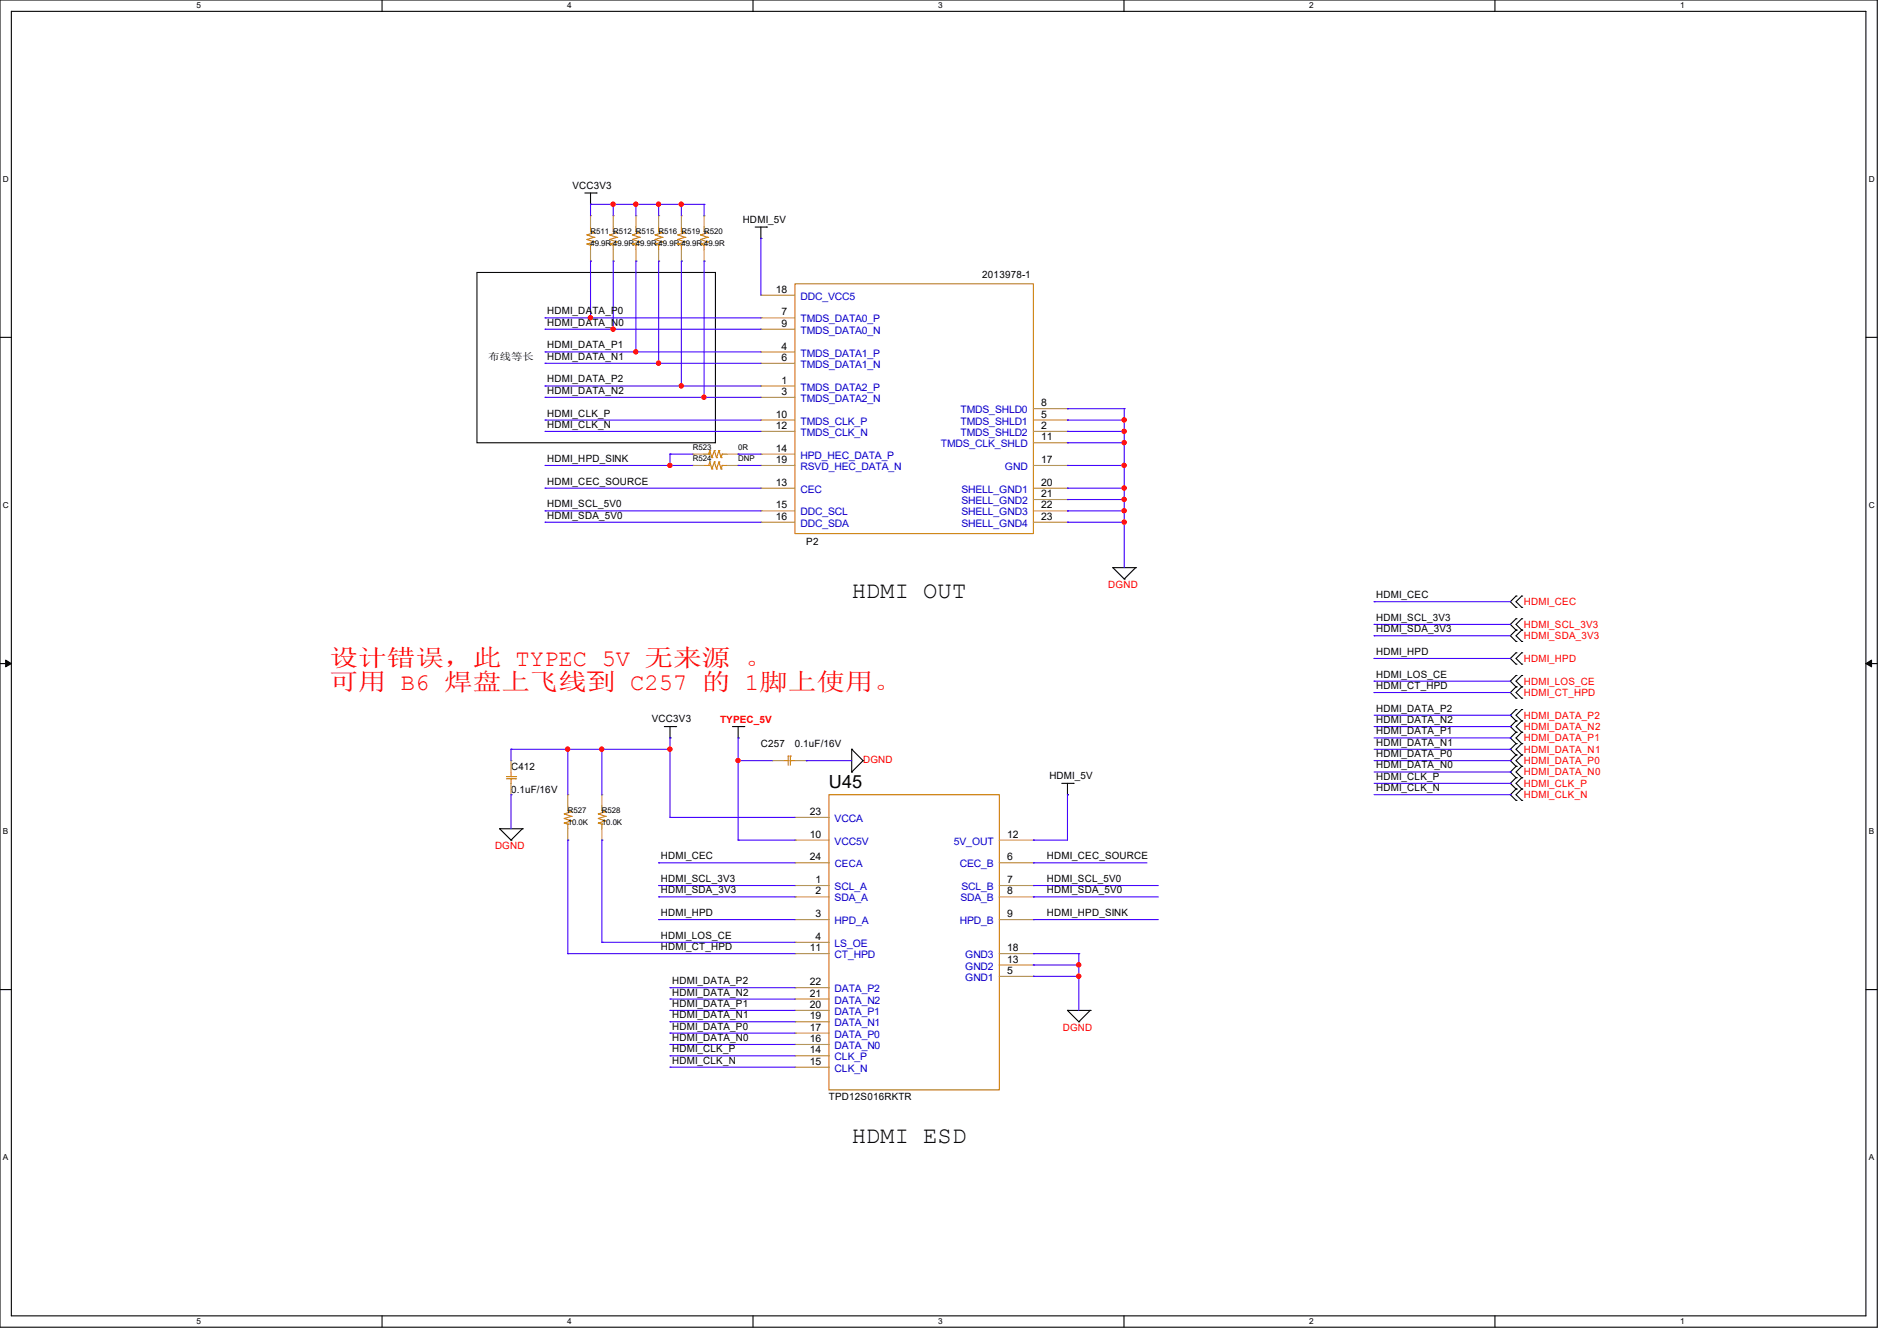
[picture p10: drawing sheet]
<svg xmlns="http://www.w3.org/2000/svg" width="297mm" height="210mm" viewBox="0 0 297 210" stroke-linecap="round" stroke-linejoin="round" font-family="sans-serif">
<path d="M0 0h293.9v207.9h-293.9zM1.8 1.8h290.3v204.3h-290.3z" fill="none" stroke="#000" stroke-width=".17"/>
<g fill="#fff">
<path d="M30.8 .2h.7v1.4h-.7z"/>
<path d="M30.8 206.2h.7v1.4h-.7z"/>
</g>
<path d="M59.8 0v1.8M59.8 206.1v1.8" fill="none" stroke="#000" stroke-width=".17"/>
<g fill="#fff">
<path d="M88.8 .2h.7v1.4h-.7z"/>
<path d="M88.8 206.2h.7v1.4h-.7z"/>
</g>
<path d="M117.9 0v1.8M117.9 206.1v1.8" fill="none" stroke="#000" stroke-width=".17"/>
<g fill="#fff">
<path d="M146.9 .2h.7v1.4h-.7z"/>
<path d="M146.9 206.2h.7v1.4h-.7z"/>
</g>
<path d="M176 0v1.8M176 206.1v1.8" fill="none" stroke="#000" stroke-width=".17"/>
<g fill="#fff">
<path d="M205 .2h.7v1.4h-.7z"/>
<path d="M205 206.2h.7v1.4h-.7z"/>
</g>
<path d="M234.1 0v1.8M234.1 206.1v1.8" fill="none" stroke="#000" stroke-width=".17"/>
<g fill="#fff">
<path d="M263.1 .2h.6v1.4h-.6z"/>
<path d="M263.1 206.2h.6v1.4h-.6z"/>
<path d="M.5 27.3h.9v1.4h-.9z"/>
<path d="M292.6 27.3h.9v1.4h-.9z"/>
<path d="M.5 78.4h.9v1.4h-.9z"/>
<path d="M292.6 78.4h.9v1.4h-.9z"/>
</g>
<path d="M0 52.8h1.8M292.1 52.8h1.8" fill="none" stroke="#000" stroke-width=".17"/>
<g fill="#fff">
<path d="M.5 129.5h.8v1.4h-.8z"/>
<path d="M292.6 129.5h.8v1.4h-.8z"/>
</g>
<path d="M0 103.9h1.8M292.1 103.9h1.8" fill="none" stroke="#000" stroke-width=".17"/>
<path d="M.9 103.4l.9 .5-.9 .5zM292.1 103.9l.9-.5v1z" fill="#000" stroke="#000" stroke-width=".16"/>
<g fill="#fff">
<path d="M.5 180.5h.8v1.4h-.8z"/>
<path d="M292.6 180.5h.8v1.4h-.8z"/>
</g>
<g fill="none" stroke="#000" stroke-width=".17">
<path d="M91.6 30.2h1.7M92.5 32h.1M92.5 30.2v1.8M93.3 30.2h.1M118.2 35.6h1.8M119.1 37.3h.1M119.1 35.6v1.7M120 35.6h.1M74.7 42.7h37.3v26.6h-37.3zM174.2 88.9h.1M174.2 88.9h3.6M174.2 88.9l1.8 1.8"/>
<path d="M176 90.7h.1M177.8 88.9h.1M177.8 88.9l-1.8 1.8M237.4 93.3h.1M237.4 95.1h.1M237.4 96.9h.1M237.4 98.7h.1M237.4 93.3l-.9 .9 .9 .9M237.4 96.9l-.9 .9 .9 .9M237.4 98.7l-.9 .9 .9 .9M238.3 95.1h.1M238.3 93.3h.1"/>
<path d="M238.3 98.7h.1M238.3 96.9h.1M238.3 93.3l-.9 .9 .9 .9M238.3 96.9l-.9 .9 .9 .9M238.3 98.7l-.9 .9 .9 .9M104 113.8h1.8M104.9 115.6h.1M104.9 113.8v1.8M105.8 113.8h.1M114.7 113.8h1.8M115.6 115.6h.1M115.6 113.8v1.8"/>
<path d="M116.5 113.8h.1M133.3 117.3h.1M133.3 117.3v3.6M133.3 117.3l1.8 1.8M135.1 119.1h.1M135.1 119.1l-1.8 1.8M237.4 100.5h.1M237.4 102.2h.1M237.4 104h.1M237.4 105.8h.1M237.4 107.6h.1M237.4 109.3h.1"/>
<path d="M237.4 111.1h.1M237.4 112.9h.1M237.4 114.7h.1M237.4 116.5h.1M237.4 118.2h.1M237.4 102.2l-.9 .9 .9 .9M237.4 105.8l-.9 .9 .9 .9M237.4 107.6l-.9 .9 .9 .8M237.4 111.1l-.9 .9 .9 .9M237.4 112.9l-.9 .9 .9 .9M237.4 114.7l-.9 .9 .9 .9M237.4 116.5l-.9 .8 .9 .9"/>
<path d="M237.4 118.2l-.9 .9 .9 .9M238.3 100.5h.1M238.3 104h.1M238.3 102.2h.1M238.3 107.6h.1M238.3 105.8h.1M238.3 109.3h.1M238.3 112.9h.1M238.3 111.1h.1M238.3 114.7h.1M238.3 116.5h.1M238.3 118.2h.1"/>
<path d="M238.3 102.2l-.9 .9 .9 .9M238.3 105.8l-.9 .9 .9 .9M238.3 107.6l-.9 .9 .9 .8M238.3 111.1l-.9 .9 .9 .9M238.3 112.9l-.9 .9 .9 .9M238.3 114.7l-.9 .9 .9 .9M238.3 116.5l-.9 .8 .9 .9M238.3 118.2l-.9 .9 .9 .9M78.2 129.8h.1M78.2 129.8h3.6M78.2 129.8l1.8 1.8M80 131.6h.1"/>
<path d="M81.8 129.8h.1M81.8 129.8l-1.8 1.8M133.3 120.9h.1M166.2 122.7h1.8M167.1 124.5h.1M167.1 122.7v1.8M168 122.7h.1M237.4 120h.1M237.4 121.8h.1M237.4 123.6h.1M237.4 125.3h.1M237.4 120l-.9 .9 .9 .9"/>
<path d="M237.4 121.8l-.9 .9 .9 .9M237.4 123.6l-.9 .9 .9 .8M238.3 120h.1M238.3 121.8h.1M238.3 123.6h.1M238.3 125.3h.1M238.3 120l-.9 .9 .9 .9M238.3 121.8l-.9 .9 .9 .9M238.3 123.6l-.9 .9 .9 .8M0 155h1.8M167.1 158.2h.1M167.1 158.2h3.6"/>
<path d="M167.1 158.2l1.8 1.8M170.7 158.2h.1M170.7 158.2l-1.8 1.8M292.1 155h1.8M168.9 160h.1"/>
</g>
<g fill="none" stroke="#cc8006" stroke-width=".17">
<path d="M91.9 38.2h.1M91.9 37.5h.1M91.9 36.8h.1M91.9 36.8l1.1 .4M91.9 37.5l1.1 .4M91.9 38.2l.6 .2M92.5 36.3h.1M92.5 38.4h.1M92.5 36.3l.5 .1M92.5 35.6v.7M92.5 38.4v.7M93 37.2h.1"/>
<path d="M93 36.4h.1M93 37.9h.1M93 37.9l-1.1 .3M93 37.2l-1.1 .3M93 36.4l-1.1 .4M95.5 38.2h.1M95.5 37.5h.1M95.5 36.8h.1M95.5 36.8l1.1 .4M95.5 37.5l1.1 .4M95.5 38.2l.5 .2M96 36.3h.1"/>
<path d="M96 38.4h.1M96 36.3l.6 .1M96 35.6v.7M96 38.4v.7M96.6 37.2h.1M96.6 36.4h.1M96.6 37.9h.1M96.6 37.9l-1.1 .3M96.6 37.2l-1.1 .3M96.6 36.4l-1.1 .4M99 38.2h.1M99 37.5h.1"/>
<path d="M99 36.8h.1M99 36.8l1.1 .4M99 37.5l1.1 .4M99 38.2l.6 .2M99.6 36.3h.1M99.6 38.4h.1M99.6 36.3l.5 .1M99.6 35.6v.7M99.6 38.4v.7M100.1 37.2h.1M100.1 36.4h.1M100.1 37.9h.1"/>
<path d="M100.1 37.9l-1.1 .3M100.1 37.2l-1.1 .3M100.1 36.4l-1.1 .4M102.6 38.2h.1M102.6 37.5h.1M102.6 36.8h.1M102.6 36.8l1.1 .4M102.6 37.5l1.1 .4M102.6 38.2l.5 .2M103.1 36.3h.1M103.1 38.4h.1M103.1 36.3l.6 .1"/>
<path d="M103.1 35.6v.7M103.1 38.4v.7M103.7 37.2h.1M103.7 36.4h.1M103.7 37.9h.1M103.7 37.9l-1.1 .3M103.7 37.2l-1.1 .3M103.7 36.4l-1.1 .4M106.1 38.2h.1M106.1 37.5h.1M106.1 36.8h.1M106.1 36.8l1.1 .4"/>
<path d="M106.1 37.5l1.1 .4M106.1 38.2l.6 .2M106.7 36.3h.1M106.7 38.4h.1M106.7 36.3l.5 .1M106.7 35.6v.7M106.7 38.4v.7M107.2 37.2h.1M107.2 36.4h.1M107.2 37.9h.1M107.2 37.9l-1.1 .3M107.2 37.2l-1.1 .3"/>
<path d="M107.2 36.4l-1.1 .4M109.7 38.2h.1M109.7 37.5h.1M109.7 36.8h.1M109.7 36.8l1.1 .4M109.7 37.5l1.1 .4M109.7 38.2l.5 .2M110.2 36.3h.1M110.2 38.4h.1M110.2 36.3l.6 .1M110.2 35.6v.7M110.2 38.4v.7"/>
<path d="M110.8 37.2h.1M110.8 36.4h.1M110.8 37.9h.1M110.8 37.9l-1.1 .3M110.8 37.2l-1.1 .3M110.8 36.4l-1.1 .4M124.5 44.4h37.3v39.2h-37.3zM110.2 72.9h.8M110.2 71.1h.8M111 72.9h.1M111 71.1h.1M111.1 72.3h.1"/>
<path d="M111.1 70.6h.1M111.1 72.3l.4 1.1M111.1 72.3l-.1 .6M111.1 70.6l.4 1.1M111.1 70.6l-.1 .5M111.5 73.4h.1M111.5 71.7h.1M111.8 72.3h.1M111.8 70.6h.1M111.8 72.3l.4 1.1M111.8 72.3l-.3 1.1M111.8 70.6l.4 1.1"/>
<path d="M111.8 70.6l-.3 1.1M112.2 73.4h.1M112.2 71.7h.1M112.6 72.3h.1M112.6 70.6h.1M112.6 72.3l-.4 1.1M112.6 72.3l.3 1.1M112.6 70.6l-.4 1.1M112.6 70.6l.3 1.1M112.9 73.4h.1M112.9 71.7h.1M113.1 72.9h.1"/>
<path d="M113.1 71.1h.1M113.1 72.9l-.2 .5M113.1 72.9h.7M113.1 71.1l-.2 .6M113.1 71.1h.7M122.7 119.1h.7M123.4 118.4h.1M123.4 119.1h.1M123.4 118.4v1.4M123.7 119.1h.1M123.7 118.4h.1M123.7 119.1h.8"/>
<path d="M123.7 118.4v1.4M79.3 121.6h1.4M79.3 122h1.4M80 121.6h.1M80 122h.1M80 120.9v.7M80 122v.7M80.7 121.6h.1M80.7 122h.1M88.3 128.9h.1M88.3 128.2h.1M88.3 127.5h.1"/>
<path d="M88.3 127.5l1.2 .3M88.3 128.2l1.2 .4M88.3 128.9l.6 .2M88.9 127h.1M88.9 129.1h.1M88.9 127l.6 .1M88.9 126.2v.8M88.9 129.1v.7M89.5 127.8h.1M89.5 127.1h.1M89.5 128.6h.1M89.5 128.6l-1.2 .3"/>
<path d="M89.5 127.8l-1.2 .4M89.5 127.1l-1.2 .4M93.7 128.9h.1M93.7 128.2h.1M93.7 127.5h.1M93.7 127.5l1.1 .3M93.7 128.2l1.1 .4M93.7 128.9l.5 .2M94.2 127h.1M94.2 129.1h.1M94.2 127l.6 .1M94.2 126.2v.8"/>
<path d="M94.2 129.1v.7M94.8 127.8h.1M94.8 127.1h.1M94.8 128.6h.1M94.8 128.6l-1.1 .3M94.8 127.8l-1.1 .4M94.8 127.1l-1.1 .4M129.8 124.5h26.7v46.2h-26.7z"/>
</g>
<g fill="none" stroke="#a84" stroke-width=".17">
<path d="M92.5 33.8h.1M92.5 33.8v1.8M92.5 39.1v1.8M96 33.8h.1M96 33.8v1.8M96 39.1v1.8M99.6 33.8h.1M99.6 33.8v1.8M99.6 39.1v1.8M103.1 33.8h.1M103.1 33.8v1.8M103.1 39.1v1.8"/>
<path d="M106.7 33.8h.1M106.7 33.8v1.8M106.7 39.1v1.8M110.2 33.8h.1M110.2 33.8v1.8M110.2 39.1v1.8M92.5 40.9h.1M96 40.9h.1M99.6 40.9h.1M103.1 40.9h.1M106.7 40.9h.1M110.2 40.9h.1"/>
<path d="M119.1 46.2h.1M119.1 51.6h.1M119.1 49.8h.1M119.1 55.1h.1M119.1 56.9h.1M119.1 46.2h5.4M119.1 51.6h5.4M119.1 49.8h5.4M119.1 55.1h5.4M119.1 56.9h5.4M108.5 72.9h.1M108.5 71.1h.1"/>
<path d="M108.5 72.9h1.7M108.5 71.1h1.7M113.8 72.9h1.8M113.8 71.1h1.8M115.6 72.9h.1M115.6 71.1h.1M119.1 65.8h.1M119.1 67.6h.1M119.1 72.9h.1M119.1 60.5h.1M119.1 62.2h.1M119.1 71.1h.1"/>
<path d="M119.1 76.5h.1M119.1 72.9h5.4M119.1 65.8h5.4M119.1 67.6h5.4M119.1 60.5h5.4M119.1 62.2h5.4M119.1 71.1h5.4M119.1 76.5h5.4M161.8 72.9h5.3M161.8 64h5.3M161.8 69.3h5.3M161.8 65.8h5.3"/>
<path d="M161.8 67.6h5.3M161.8 76.5h5.3M161.8 78.2h5.3M167.1 72.9h.1M167.1 64h.1M167.1 69.3h.1M167.1 65.8h.1M167.1 67.6h.1M167.1 76.5h.1M167.1 78.2h.1M119.1 81.8h.1M119.1 80h.1"/>
<path d="M119.1 81.8h5.4M119.1 80h5.4M161.8 81.8h5.3M161.8 80h5.3M167.1 80h.1M167.1 81.8h.1M80 119.1h.1M80 119.1v1.8M120.9 119.1h.1M120.9 119.1h1.8M124.5 119.1h1.7M126.2 119.1h.1"/>
<path d="M80 124.5h.1M80 122.7v1.8M88.9 124.5h.1M88.9 131.6h.1M88.9 124.5v1.7M88.9 129.8v1.8M94.2 124.5h.1M94.2 131.6h.1M94.2 124.5v1.7M94.2 129.8v1.8M124.5 138.7h.1M124.5 131.6h.1"/>
<path d="M124.5 128h.1M124.5 135.1h.1M124.5 138.7h5.3M124.5 135.1h5.3M124.5 131.6h5.3M124.5 128h5.3M156.5 138.7h5.3M156.5 135.1h5.3M156.5 131.6h5.3M161.8 135.1h.1M161.8 138.7h.1M161.8 131.6h.1"/>
<path d="M124.5 140.5h.1M124.5 144h.1M124.5 147.6h.1M124.5 149.4h.1M124.5 158.2h.1M124.5 156.5h.1M124.5 154.7h.1M124.5 140.5h5.3M124.5 144h5.3M124.5 147.6h5.3M124.5 149.4h5.3M124.5 158.2h5.3"/>
<path d="M124.5 156.5h5.3M124.5 154.7h5.3M156.5 140.5h5.3M156.5 144h5.3M156.5 152.9h5.3M156.5 149.4h5.3M156.5 151.1h5.3M161.8 152.9h.1M161.8 140.5h.1M161.8 144h.1M161.8 151.1h.1M161.8 149.4h.1"/>
<path d="M124.5 165.4h.1M124.5 167.1h.1M124.5 163.6h.1M124.5 161.8h.1M124.5 160h.1M124.5 165.4h5.3M124.5 167.1h5.3M124.5 163.6h5.3M124.5 161.8h5.3M124.5 160h5.3"/>
</g>
<g fill="none" stroke="#4200ff" stroke-width=".17">
<path d="M92.5 32h.1M92.5 32h17.7M92.5 32v1.8M96 32h.1M96 32v1.8M99.6 32h.1M99.6 32v1.8M103.1 32h.1M103.1 32v1.8M106.7 32h.1M106.7 32v1.8M110.2 32h.1"/>
<path d="M110.2 32v1.8M119.1 37.3h.1M119.1 37.3v8.9M85.3 49.8h.1M85.3 51.6h.1M85.3 55.1h.1M85.3 56.9h.1M85.3 49.8h33.8M85.3 51.6h33.8M85.3 55.1h33.8M85.3 56.9h33.8M92.5 40.9h.1"/>
<path d="M92.5 49.8h.1M92.5 40.9v8.9M96 40.9h.1M96 51.6h.1M96 40.9v10.7M99.6 40.9h.1M99.6 55.1h.1M99.6 40.9v14.2M103.1 40.9h.1M103.1 56.9h.1M103.1 40.9v16M106.7 40.9h.1"/>
<path d="M106.7 40.9v19.6M110.2 40.9h.1M110.2 40.9v21.3M85.3 60.5h.1M85.3 62.2h.1M85.3 65.8h.1M85.3 67.6h.1M85.3 72.9h.1M85.3 76.5h.1M85.3 60.5h33.8M85.3 62.2h33.8M85.3 65.8h33.8"/>
<path d="M85.3 67.6h33.8M85.3 72.9h23.2M85.3 76.5h33.8M104.9 71.1h.1M104.9 72.9h.1M104.9 71.1h3.6M104.9 71.1v1.8M106.7 60.5h.1M110.2 62.2h.1M115.6 71.1h.1M115.6 72.9h.1M115.6 71.1h3.5"/>
<path d="M115.6 72.9h3.5M167.1 64h.1M167.1 65.8h.1M167.1 67.6h.1M167.1 69.3h.1M167.1 72.9h.1M167.1 76.5h.1M167.1 78.2h.1M167.1 64h8.9M167.1 65.8h8.9M167.1 67.6h8.9M167.1 69.3h8.9"/>
<path d="M167.1 72.9h8.9M167.1 76.5h8.9M167.1 78.2h8.9M176 64h.1M176 65.8h.1M176 67.6h.1M176 69.3h.1M176 72.9h.1M176 76.5h.1M176 78.2h.1M176 64v24.9M85.3 80h.1"/>
<path d="M85.3 81.8h.1M85.3 80h33.8M85.3 81.8h33.8M167.1 80h.1M167.1 81.8h.1M167.1 80h8.9M167.1 81.8h8.9M176 80h.1M176 81.8h.1M215.1 94.2h.1M215.1 97.8h.1M215.1 99.6h.1"/>
<path d="M215.1 94.2h21.4M215.1 97.8h21.4M215.1 99.6h21.4M80 117.3h.1M80 117.3h24.9M80 117.3v1.8M88.9 117.3h.1M88.9 117.3v7.2M94.2 117.3h.1M94.2 117.3v7.2M104.9 115.6h.1M104.9 117.3h.1"/>
<path d="M104.9 115.6v12.4M115.6 115.6h.1M115.6 119.1h.1M115.6 115.6v16M115.6 119.1h5.3M126.2 119.1h.1M126.2 119.1h7.1M215.1 103.1h.1M215.1 106.7h.1M215.1 108.5h.1M215.1 117.3h21.4M215.1 119.1h21.4"/>
<path d="M215.1 103.1h21.4M215.1 106.7h21.4M215.1 108.5h21.4M215.1 112h21.4M215.1 113.8h21.4M215.1 115.6h21.4M236.5 112h.1M236.5 113.8h.1M236.5 115.6h.1M236.5 117.3h.1M236.5 119.1h.1M80 124.5h.1"/>
<path d="M80 124.5v5.3M88.9 131.6h.1M88.9 131.6v17.8M94.2 131.6h.1M94.2 131.6v16M103.1 135.1h.1M103.1 138.7h.1M103.1 135.1h21.4M103.1 138.7h21.4M104.9 128h.1M104.9 128h19.6M115.6 131.6h.1"/>
<path d="M115.6 131.6h8.9M161.8 131.6h.1M161.8 135.1h.1M161.8 138.7h.1M161.8 135.1h17.8M161.8 138.7h19.6M167.1 124.5h.1M167.1 124.5v7.1h-5.3M215.1 120.9h21.4M215.1 122.7h21.4M215.1 124.5h21.4M236.5 120.9h.1"/>
<path d="M236.5 122.7h.1M236.5 124.5h.1M88.9 149.4h.1M88.9 149.4h35.6M94.2 147.6h.1M94.2 147.6h30.3M103.1 140.5h.1M103.1 144h.1M103.1 140.5h21.4M103.1 144h21.4M104.9 154.7h.1M104.9 156.5h.1"/>
<path d="M104.9 158.2h.1M104.9 154.7h19.6M104.9 156.5h19.6M104.9 158.2h19.6M161.8 140.5h.1M161.8 144h.1M161.8 149.4h.1M161.8 151.1h.1M161.8 152.9h.1M161.8 140.5h19.6M161.8 144h19.6M161.8 149.4h7.1"/>
<path d="M161.8 151.1h7.1M161.8 152.9h7.1M168.9 149.4h.1M168.9 151.1h.1M168.9 152.9h.1M168.9 149.4v8.8M104.9 160h.1M104.9 161.8h.1M104.9 163.6h.1M104.9 165.4h.1M104.9 167.1h.1M104.9 160h19.6"/>
<path d="M104.9 161.8h19.6M104.9 163.6h19.6M104.9 165.4h19.6M104.9 167.1h19.6"/>
</g>
<g fill="#f00" stroke="#f00" stroke-width=".17">
<circle cx="96" cy="32" r=".32"/>
<circle cx="103.1" cy="32" r=".32"/>
<circle cx="99.5" cy="32" r=".32"/>
<circle cx="106.7" cy="32" r=".32"/>
<circle cx="99.5" cy="55.1" r=".32"/>
<circle cx="103.1" cy="56.9" r=".32"/>
<circle cx="106.7" cy="60.4" r=".32"/>
<circle cx="110.2" cy="62.2" r=".32"/>
<circle cx="92.4" cy="49.8" r=".32"/>
<circle cx="96" cy="51.5" r=".32"/>
<circle cx="176" cy="67.5" r=".32"/>
<circle cx="176" cy="65.8" r=".32"/>
<circle cx="176" cy="69.3" r=".32"/>
<circle cx="104.9" cy="72.9" r=".32"/>
<circle cx="176" cy="72.9" r=".32"/>
<circle cx="176" cy="76.4" r=".32"/>
<circle cx="176" cy="80" r=".32"/>
<circle cx="176" cy="78.2" r=".32"/>
<circle cx="176" cy="81.8" r=".32"/>
<circle cx="94.2" cy="117.3" r=".32"/>
<circle cx="88.9" cy="117.3" r=".32"/>
<circle cx="104.9" cy="117.3" r=".32"/>
<circle cx="115.5" cy="119.1" r=".32"/>
<circle cx="168.9" cy="151.1" r=".32"/>
<circle cx="168.9" cy="152.9" r=".32"/>
</g>
<g font-size="3.7">
<text x="133.3" y="93.7">HDMI OUT</text>
<text x="133.3" y="179">HDMI ESD</text>
</g>
<g font-size="3.7" fill="#f00">
<text x="51.6" y="104.4">设计错误，此 TYPEC_5V 无来源 。</text>
<text x="51.6" y="108.1">可用 B6 焊盘上飞线到 C257 的 1脚上使用。</text>
</g>
<text font-size="2.8" x="129.8" y="123.4">U45</text>
<g font-size="1.6">
<text x="89.6" y="29.5">VCC3V3</text>
<text x="116.3" y="34.9">HDMI_5V</text>
<text x="121.5" y="45.8">18</text>
<text x="153.8" y="43.6">2013978-1</text>
<text x="85.7" y="49.2">HDMI_DATA_P0</text>
<text x="85.7" y="51">HDMI_DATA_N0</text>
<text x="122.3" y="51.2">9</text>
<text x="122.3" y="49.4">7</text>
<text x="76.5" y="56.3">布线等长</text>
<text x="85.7" y="54.6">HDMI_DATA_P1</text>
<text x="85.7" y="56.3">HDMI_DATA_N1</text>
<text x="85.7" y="59.9">HDMI_DATA_P2</text>
<text x="122.3" y="54.7">4</text>
<text x="122.3" y="56.5">6</text>
<text x="85.7" y="61.7">HDMI_DATA_N2</text>
<text x="85.7" y="65.2">HDMI_CLK_P</text>
<text x="121.5" y="65.4">10</text>
<text x="122.3" y="60.1">1</text>
<text x="122.3" y="61.8">3</text>
<text x="163" y="63.6">8</text>
<text x="163" y="65.4">5</text>
<text x="85.7" y="67">HDMI_CLK_N</text>
<text x="121.5" y="67.2">12</text>
<text x="121.5" y="70.7">14</text>
<text x="163" y="69">11</text>
<text x="163" y="67.2">2</text>
<text x="85.7" y="72.3">HDMI_HPD_SINK</text>
<text x="85.7" y="75.9">HDMI_CEC_SOURCE</text>
<text x="121.5" y="72.5">19</text>
<text x="121.5" y="76.1">13</text>
<text x="163" y="72.5">17</text>
<text x="163" y="76.1">20</text>
<text x="163" y="77.9">21</text>
<text x="85.7" y="79.5">HDMI_SCL_5V0</text>
<text x="85.7" y="81.2">HDMI_SDA_5V0</text>
<text x="121.5" y="81.4">16</text>
<text x="121.5" y="79.6">15</text>
<text x="163" y="79.6">22</text>
<text x="163" y="81.4">23</text>
<text x="126.2" y="85.3">P2</text>
<text x="215.5" y="93.7">HDMI_CEC</text>
<text x="215.5" y="97.2">HDMI_SCL_3V3</text>
<text x="215.5" y="99">HDMI_SDA_3V3</text>
<text x="215.5" y="102.6">HDMI_HPD</text>
<text x="215.5" y="106.1">HDMI_LOS_CE</text>
<text x="215.5" y="107.9">HDMI_CT_HPD</text>
<text x="102.1" y="113.1">VCC3V3</text>
<text x="215.5" y="111.5">HDMI_DATA_P2</text>
<text x="215.5" y="113.2">HDMI_DATA_N2</text>
<text x="119.1" y="117">C257</text>
<text x="124.5" y="117">0.1uF/16V</text>
<text x="215.5" y="115">HDMI_DATA_P1</text>
<text x="215.5" y="116.8">HDMI_DATA_N1</text>
<text x="215.5" y="118.6">HDMI_DATA_P0</text>
<text x="80" y="120.6">C412</text>
<text x="80" y="124.1">0.1uF/16V</text>
<text x="164.3" y="122">HDMI_5V</text>
<text x="215.5" y="120.4">HDMI_DATA_N0</text>
<text x="215.5" y="122.1">HDMI_CLK_P</text>
<text x="215.5" y="123.9">HDMI_CLK_N</text>
<text x="126.8" y="131.2">10</text>
<text x="126.8" y="127.6">23</text>
<text x="157.7" y="131.2">12</text>
<text x="103.5" y="134.6">HDMI_CEC</text>
<text x="126.8" y="134.7">24</text>
<text x="157.7" y="134.7">6</text>
<text x="163.9" y="134.6">HDMI_CEC_SOURCE</text>
<text x="103.5" y="138.1">HDMI_SCL_3V3</text>
<text x="103.5" y="139.9">HDMI_SDA_3V3</text>
<text x="103.5" y="143.5">HDMI_HPD</text>
<text x="127.7" y="138.3">1</text>
<text x="127.7" y="140.1">2</text>
<text x="127.7" y="143.6">3</text>
<text x="157.7" y="138.3">7</text>
<text x="157.7" y="140.1">8</text>
<text x="157.7" y="143.6">9</text>
<text x="163.9" y="138.1">HDMI_SCL_5V0</text>
<text x="163.9" y="139.9">HDMI_SDA_5V0</text>
<text x="163.9" y="143.5">HDMI_HPD_SINK</text>
<text x="103.5" y="147">HDMI_LOS_CE</text>
<text x="103.5" y="148.8">HDMI_CT_HPD</text>
<text x="126.8" y="149">11</text>
<text x="127.7" y="147.2">4</text>
<text x="157.7" y="149">18</text>
<text x="105.2" y="154.1">HDMI_DATA_P2</text>
<text x="105.2" y="155.9">HDMI_DATA_N2</text>
<text x="126.8" y="154.3">22</text>
<text x="157.7" y="152.5">5</text>
<text x="157.7" y="150.8">13</text>
<text x="105.2" y="157.7">HDMI_DATA_P1</text>
<text x="105.2" y="159.5">HDMI_DATA_N1</text>
<text x="105.2" y="161.2">HDMI_DATA_P0</text>
<text x="126.8" y="161.4">17</text>
<text x="126.8" y="159.6">19</text>
<text x="126.8" y="157.9">20</text>
<text x="126.8" y="156.1">21</text>
<text x="105.2" y="163">HDMI_DATA_N0</text>
<text x="105.2" y="164.8">HDMI_CLK_P</text>
<text x="105.2" y="166.6">HDMI_CLK_N</text>
<text x="126.8" y="165">14</text>
<text x="126.8" y="166.8">15</text>
<text x="126.8" y="163.2">16</text>
<text x="129.8" y="172.3">TPD12S016RKTR</text>
</g>
<g font-size="1.6" fill="#00c">
<text x="125.3" y="46.9">DDC_VCC5</text>
<text x="125.3" y="52.3">TMDS_DATA0_N</text>
<text x="125.3" y="50.5">TMDS_DATA0_P</text>
<text x="125.3" y="55.8">TMDS_DATA1_P</text>
<text x="125.3" y="57.6">TMDS_DATA1_N</text>
<text x="125.3" y="61.2">TMDS_DATA2_P</text>
<text x="125.3" y="63">TMDS_DATA2_N</text>
<text x="150.4" y="64.7">TMDS_SHLD0</text>
<text x="125.3" y="66.5">TMDS_CLK_P</text>
<text x="125.3" y="68.3">TMDS_CLK_N</text>
<text x="125.3" y="71.8">HPD_HEC_DATA_P</text>
<text x="147.3" y="70.1">TMDS_CLK_SHLD</text>
<text x="150.4" y="66.5">TMDS_SHLD1</text>
<text x="150.4" y="68.3">TMDS_SHLD2</text>
<text x="125.3" y="73.6">RSVD_HEC_DATA_N</text>
<text x="125.3" y="77.2">CEC</text>
<text x="150.5" y="77.2">SHELL_GND1</text>
<text x="157.4" y="73.6">GND</text>
<text x="125.3" y="82.5">DDC_SDA</text>
<text x="125.3" y="80.7">DDC_SCL</text>
<text x="150.5" y="79">SHELL_GND2</text>
<text x="150.5" y="80.7">SHELL_GND3</text>
<text x="150.5" y="82.5">SHELL_GND4</text>
<text x="130.7" y="128.7">VCCA</text>
<text x="130.7" y="132.3">VCC5V</text>
<text x="130.7" y="135.8">CECA</text>
<text x="149.3" y="132.3">5V_OUT</text>
<text x="150.3" y="135.8">CEC_B</text>
<text x="130.7" y="139.4">SCL_A</text>
<text x="130.7" y="141.2">SDA_A</text>
<text x="150.4" y="141.2">SDA_B</text>
<text x="150.5" y="139.4">SCL_B</text>
<text x="130.7" y="144.7">HPD_A</text>
<text x="130.7" y="148.3">LS_OE</text>
<text x="150.3" y="144.7">HPD_B</text>
<text x="130.7" y="150.1">CT_HPD</text>
<text x="130.7" y="155.4">DATA_P2</text>
<text x="151.1" y="153.6">GND1</text>
<text x="151.1" y="151.9">GND2</text>
<text x="151.1" y="150.1">GND3</text>
<text x="130.7" y="160.7">DATA_N1</text>
<text x="130.7" y="159">DATA_P1</text>
<text x="130.7" y="157.2">DATA_N2</text>
<text x="130.7" y="166.1">CLK_P</text>
<text x="130.7" y="167.9">CLK_N</text>
<text x="130.7" y="164.3">DATA_N0</text>
<text x="130.7" y="162.5">DATA_P0</text>
</g>
<g font-size="1.6" fill="#f00">
<text x="173.5" y="92.1">DGND</text>
<text x="238.6" y="94.8">HDMI_CEC</text>
<text x="238.6" y="98.3">HDMI_SCL_3V3</text>
<text x="238.6" y="100.1">HDMI_SDA_3V3</text>
<text x="238.6" y="103.7">HDMI_HPD</text>
<text x="238.6" y="107.2">HDMI_LOS_CE</text>
<text x="112.7" y="113.2">TYPEC_5V</text>
<text x="238.6" y="109">HDMI_CT_HPD</text>
<text x="238.6" y="112.6">HDMI_DATA_P2</text>
<text x="135.1" y="119.5">DGND</text>
<text x="238.6" y="114.3">HDMI_DATA_N2</text>
<text x="238.6" y="116.1">HDMI_DATA_P1</text>
<text x="238.6" y="117.9">HDMI_DATA_N1</text>
<text x="238.6" y="119.7">HDMI_DATA_P0</text>
<text x="238.6" y="121.5">HDMI_DATA_N0</text>
<text x="238.6" y="123.2">HDMI_CLK_P</text>
<text x="238.6" y="125">HDMI_CLK_N</text>
<text x="77.5" y="133">DGND</text>
<text x="166.4" y="161.5">DGND</text>
</g>
<g font-size="1.3">
<text x="30.8" y="1.3">5</text>
<text x="88.8" y="1.3">4</text>
<text x="146.9" y="1.3">3</text>
<text x="205" y="1.3">2</text>
<text x="263.1" y="1.3">1</text>
<text x=".5" y="28.4">D</text>
<text x="292.6" y="28.4">D</text>
<text x=".5" y="79.5">C</text>
<text x="292.6" y="79.5">C</text>
<text x=".5" y="130.6">B</text>
<text x="292.6" y="130.6">B</text>
<text x=".5" y="181.7">A</text>
<text x="292.6" y="181.7">A</text>
<text x="30.8" y="207.4">5</text>
<text x="88.8" y="207.4">4</text>
<text x="146.9" y="207.4">3</text>
<text x="205" y="207.4">2</text>
<text x="263.1" y="207.4">1</text>
</g>
<g font-size="1.2">
<text x="92.5" y="36.7">R511 R512 R515 R516 R519 R520</text>
<text x="92.5" y="38.5">49.9R 49.9R 49.9R 49.9R 49.9R 49.9R</text>
<text x="108.5" y="70.5">R523</text>
<text x="115.6" y="70.5">0R</text>
<text x="108.5" y="72.3">R524</text>
<text x="115.6" y="72.3">DNP</text>
<text x="88.9" y="127.4">R527</text>
<text x="88.9" y="129.2">10.0K</text>
<text x="94.2" y="127.4">R528</text>
<text x="94.2" y="129.2">10.0K</text>
</g>
</svg>
